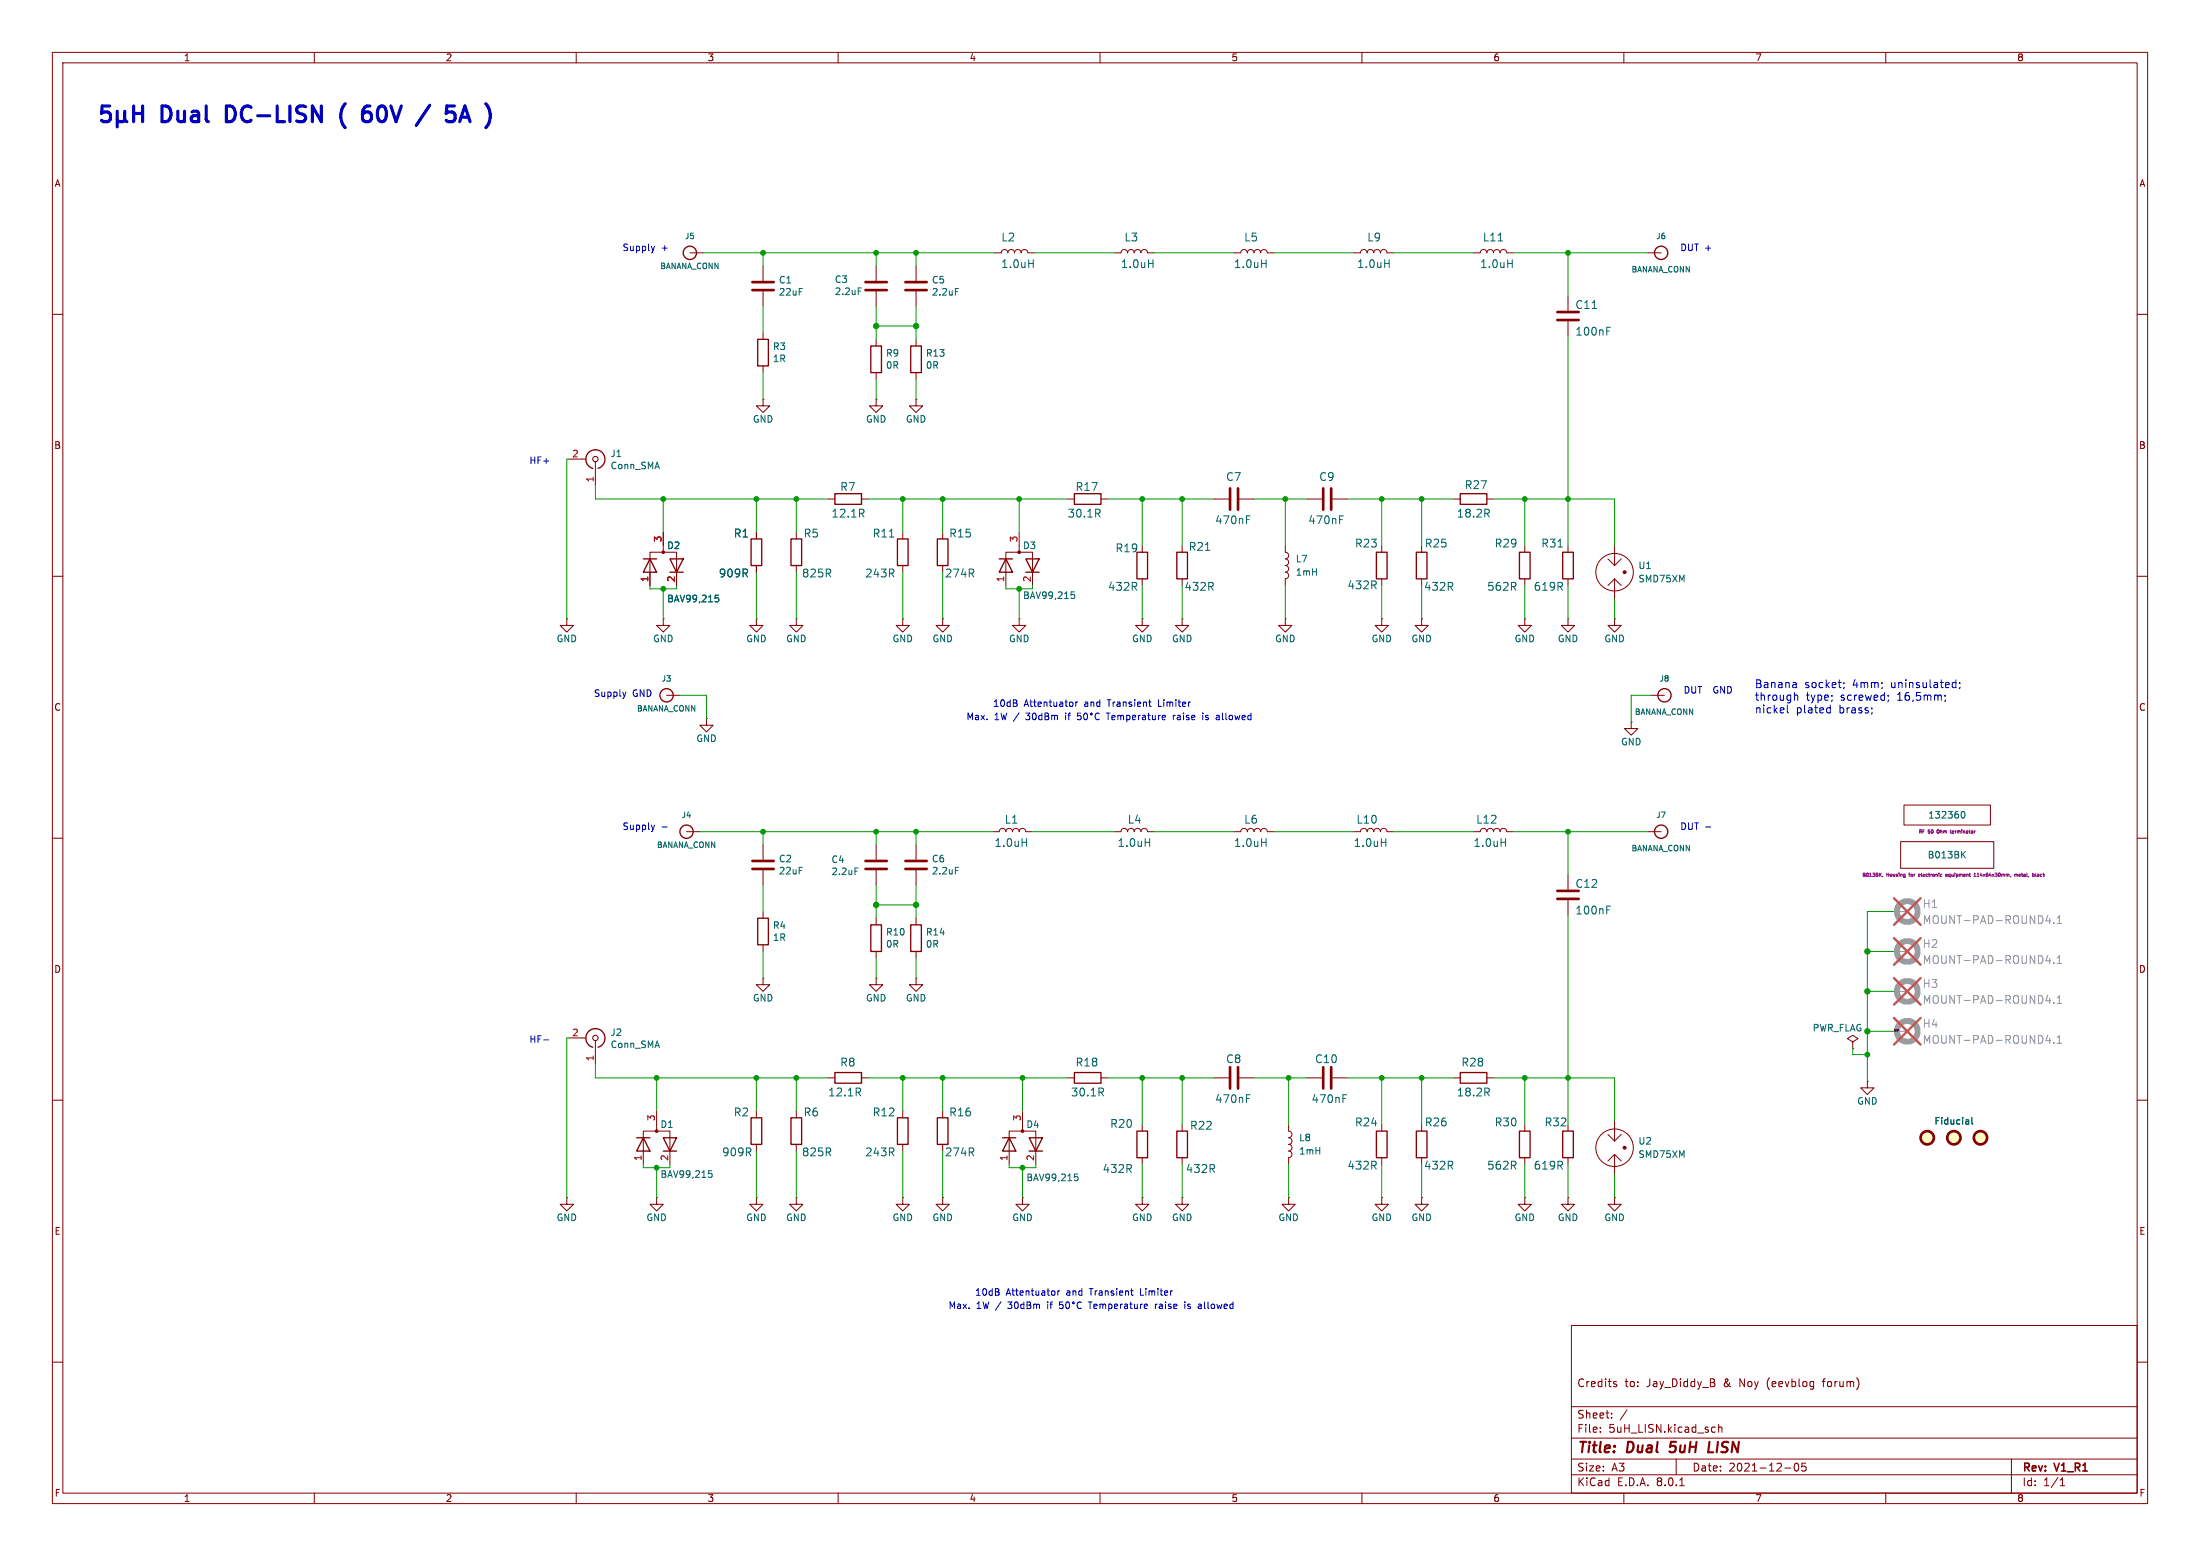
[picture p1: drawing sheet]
<svg xmlns="http://www.w3.org/2000/svg" width="420mm" height="297mm" viewBox="0 0 420 297" stroke-linecap="round" stroke-linejoin="round" font-family="sans-serif">
<g fill="none" stroke="#840000" stroke-width=".19">
<path d="M10 10h400v277h-400zM12 12h396v273h-396zM60 10v2M110 10v2M160 10v2M210 10v2M260 10v2M310 10v2M360 10v2M10 60h2M131.7 48.3h2.5M145.7 50.8v2.8"/>
<path d="M145.7 55.6v2.8M167.3 50.8v2.8M167.3 55.6v2.8M174.9 50.8v2.8M174.9 55.6v2.8M189.9 48.3h1.2a.64 .64 0 0 1 .7-.7 .64 .64 0 0 1 .6 .7 .64 .64 0 0 1 .6-.7 .64 .64 0 0 1 .7 .7 .64 .64 0 0 1 .6-.7 .64 .64 0 0 1 .6 .7 .64 .64 0 0 1 .7-.7 .64 .64 0 0 1 .6 .7h1.3M212.7 48.3h1.3a.64 .64 0 0 1 .6-.7 .64 .64 0 0 1 .7 .7 .64 .64 0 0 1 .6-.7 .64 .64 0 0 1 .6 .7 .64 .64 0 0 1 .7-.7 .64 .64 0 0 1 .6 .7 .64 .64 0 0 1 .6-.7 .64 .64 0 0 1 .7 .7h1.2M235.6 48.3h1.3a.64 .64 0 0 1 .6-.7 .64 .64 0 0 1 .6 .7 .64 .64 0 0 1 .7-.7 .64 .64 0 0 1 .6 .7 .64 .64 0 0 1 .6-.7 .64 .64 0 0 1 .7 .7 .64 .64 0 0 1 .6-.7 .64 .64 0 0 1 .6 .7h1.3M258.4 48.3h1.3a.64 .64 0 0 1 .6-.7 .64 .64 0 0 1 .7 .7 .64 .64 0 0 1 .6-.7 .64 .64 0 0 1 .7 .7 .64 .64 0 0 1 .6-.7 .64 .64 0 0 1 .6 .7 .64 .64 0 0 1 .7-.7 .64 .64 0 0 1 .6 .7h1.3M281.3 48.3h1.3a.64 .64 0 0 1 .6-.7 .64 .64 0 0 1 .6 .7 .64 .64 0 0 1 .7-.7 .64 .64 0 0 1 .6 .7 .64 .64 0 0 1 .6-.7 .64 .64 0 0 1 .7 .7 .64 .64 0 0 1 .6-.7 .64 .64 0 0 1 .7 .7h1.2M299.3 56.5v2.8M314.6 48.3h2.5"/>
<path d="M408 60h2M145.7 76.2v1.3h1.2l-1.2 1.2-1.3-1.2h1.3M145.7 76.2h.1M145.7 63.5v1.3M145.7 69.9v1.2M167.3 76.2v1.3h1.2l-1.2 1.2-1.3-1.2h1.3M167.3 76.2h.1M167.3 64.8v1.2M167.3 71.1v1.3M174.9 76.2v1.3h1.2l-1.2 1.2-1.3-1.2h1.3M174.9 76.2h.1M174.9 64.8v1.2"/>
<path d="M174.9 71.1v1.3M299.3 61.3v2.8M108.6 87.6h3.3M113.7 88.1v4.6M158.1 95.3h1.3M164.5 95.3h1.2M203.8 95.3h1.3M210.2 95.3h1.3M231.8 95.3h2.8M236.6 95.3h2.8M249.6 95.3h2.7M254.4 95.3h2.8"/>
<path d="M277.5 95.3h1.3M283.8 95.3h1.3M10 110h2M108.2 118.1v1.3h1.3l-1.3 1.3-1.3-1.3h1.3M108.2 118.1h.1M124.1 111.8v-6.4h5.1v6.4M126.6 118.1v1.3h1.3l-1.3 1.3-1.3-1.3h1.3M126.6 118.1h.1M126.6 101.6v3.8M144.4 118.1v1.3h1.3l-1.3 1.3-1.3-1.3h1.3M144.4 118.1h.1M144.4 101.6v1.3"/>
<path d="M144.4 108v1.2M152 118.1v1.3h1.3l-1.3 1.3-1.3-1.3h1.3M152 118.1h.1M152 101.6v1.3M152 108v1.2M172.3 118.1v1.3h1.3l-1.3 1.3-1.2-1.3h1.2M172.3 118.1h.1M172.3 101.6v1.3M172.3 108v1.2M180 118.1v1.3h1.2l-1.2 1.3-1.3-1.3h1.3M180 118.1h.1M180 101.6v1.3"/>
<path d="M180 108v1.2M192 111.8v-6.4h5.1v6.4M194.6 118.1v1.3h1.2l-1.2 1.3-1.3-1.3h1.3M194.6 118.1h.1M194.6 101.6v3.8M218.1 118.1v1.3h1.2l-1.2 1.3-1.3-1.3h1.3M218.1 118.1h.1M218.1 104.1v1.3M218.1 110.5v1.3M225.7 118.1v1.3h1.2l-1.2 1.3-1.3-1.3h1.3M225.7 118.1h.1M225.7 104.1v1.3"/>
<path d="M225.7 110.5v1.3M245.4 105.4a.64 .64 0 0 1 .6 .6 .64 .64 0 0 1-.6 .7 .64 .64 0 0 1 .6 .6 .64 .64 0 0 1-.6 .6 .64 .64 0 0 1 .6 .7 .64 .64 0 0 1-.6 .6 .64 .64 0 0 1 .6 .7 .64 .64 0 0 1-.6 .6v1.3M245.4 118.1v1.3h1.2l-1.2 1.3-1.3-1.3h1.3M245.4 118.1h.1M245.4 104.1v1.3M263.8 118.1v1.3h1.2l-1.2 1.3-1.3-1.3h1.3M263.8 118.1h.1M263.8 104.1v1.3M263.8 110.5v1.3M271.4 118.1v1.3h1.3l-1.3 1.3-1.3-1.3h1.3M271.4 118.1h.1M271.4 110.5v1.3"/>
<path d="M291.1 118.1v1.3h1.3l-1.3 1.3-1.3-1.3h1.3M291.1 118.1h.1M291.1 104.1v1.3M291.1 110.5v1.3M299.3 118.1v1.3h1.3l-1.3 1.3-1.2-1.3h1.2M299.3 118.1h.1M299.3 104.1v1.3M299.3 110.5v1.3M307 106.7l1.2 1.3M308.2 118.1v1.3h1.3l-1.3 1.3-1.2-1.3h1.2M308.2 118.1h.1M308.2 104.1v3.9"/>
<path d="M308.2 110.5v3.8M308.2 110.5l-1.2 1.3M308.2 110.5l1.3 1.3M309.5 106.7l-1.3 1.3M408 110h2M127.3 132.7h2.5M134.9 137.2v1.2h1.2l-1.2 1.3-1.3-1.3h1.3M134.9 137.2h.1M311.4 137.8v1.3h1.3l-1.3 1.2-1.3-1.2h1.3M311.4 137.8h.1M315.2 132.7h2.6M10 160h2"/>
<path d="M131.1 158.8h2.5M189.5 158.8h1.3a.64 .64 0 0 1 .6-.7 .64 .64 0 0 1 .6 .7 .64 .64 0 0 1 .7-.7 .64 .64 0 0 1 .6 .7 .64 .64 0 0 1 .6-.7 .64 .64 0 0 1 .7 .7 .64 .64 0 0 1 .6-.7 .64 .64 0 0 1 .6 .7h1.3M212.7 158.8h1.3a.64 .64 0 0 1 .6-.7 .64 .64 0 0 1 .7 .7 .64 .64 0 0 1 .6-.7 .64 .64 0 0 1 .6 .7 .64 .64 0 0 1 .7-.7 .64 .64 0 0 1 .6 .7 .64 .64 0 0 1 .6-.7 .64 .64 0 0 1 .7 .7h1.2M235.6 158.8h1.3a.64 .64 0 0 1 .6-.7 .64 .64 0 0 1 .6 .7 .64 .64 0 0 1 .7-.7 .64 .64 0 0 1 .6 .7 .64 .64 0 0 1 .6-.7 .64 .64 0 0 1 .7 .7 .64 .64 0 0 1 .6-.7 .64 .64 0 0 1 .6 .7h1.3M258.4 158.8h1.3a.64 .64 0 0 1 .6-.7 .64 .64 0 0 1 .7 .7 .64 .64 0 0 1 .6-.7 .64 .64 0 0 1 .7 .7 .64 .64 0 0 1 .6-.7 .64 .64 0 0 1 .6 .7 .64 .64 0 0 1 .7-.7 .64 .64 0 0 1 .6 .7h1.3M281.3 158.8h1.3a.64 .64 0 0 1 .6-.7 .64 .64 0 0 1 .6 .7 .64 .64 0 0 1 .7-.7 .64 .64 0 0 1 .6 .7 .64 .64 0 0 1 .6-.7 .64 .64 0 0 1 .7 .7 .64 .64 0 0 1 .6-.7 .64 .64 0 0 1 .7 .7h1.2M314.6 158.8h2.5M363.5 153.7h16.5v3.8h-16.5zM408 160h2M145.7 161.3v2.8M145.7 166.1v2.8M145.7 174v1.3"/>
<path d="M167.3 161.3v2.8M167.3 166.1v2.8M167.3 175.3v1.2M174.9 161.3v2.8M174.9 166.1v2.8M174.9 175.3v1.2M299.3 167v2.8M299.3 171.8v2.8M362.8 160.7h17.8v5h-17.8zM108.6 198.1h3.3M113.7 198.6v4.6M145.7 186.7v1.3h1.2l-1.2 1.2-1.3-1.2h1.3"/>
<path d="M145.7 186.7h.1M145.7 180.3v1.3M167.3 186.7v1.3h1.2l-1.2 1.2-1.3-1.2h1.3M167.3 186.7h.1M167.3 181.6v1.3M174.9 186.7v1.3h1.2l-1.2 1.2-1.3-1.2h1.3M174.9 186.7h.1M174.9 181.6v1.3M353.7 198.9l1-.7-1-.6-1 .6 1 .7v1.3M10 210h2M125.3 212.1v3.8M144.4 212.1v1.3"/>
<path d="M144.4 218.4v1.3M152 212.1v1.3M152 218.4v1.3M158.1 205.7h1.3M164.5 205.7h1.2M172.3 212.1v1.3M172.3 218.4v1.3M180 212.1v1.3M180 218.4v1.3M195.2 212.1v3.8M203.8 205.7h1.3M210.2 205.7h1.3"/>
<path d="M218.1 214.6v1.3M225.7 214.6v1.3M231.8 205.7h2.8M236.6 205.7h2.8M246 219.7a.64 .64 0 0 1 .6 .6 .64 .64 0 0 1-.6 .7v1.2M246 214.6v1.3a.64 .64 0 0 1 .6 .6 .64 .64 0 0 1-.6 .7 .64 .64 0 0 1 .6 .6 .64 .64 0 0 1-.6 .6 .64 .64 0 0 1 .6 .7 .64 .64 0 0 1-.6 .6M249.6 205.7h2.7M254.4 205.7h2.8M263.8 214.6v1.3M277.5 205.7h1.3M283.8 205.7h1.3M291.1 214.6v1.3"/>
<path d="M299.3 214.6v1.3M307 216.5l1.2 1.3M308.2 214v3.8M309.5 216.5l-1.3 1.3M353.7 200.2h.1M356.5 206.4v1.2h1.3l-1.3 1.3-1.3-1.3h1.3M356.5 206.4h.1M408 210h2M108.2 228.6v1.3h1.3l-1.3 1.2-1.3-1.2h1.3M108.2 228.6h.1M122.8 222.2v-6.3h5.1v6.3M125.3 228.6v1.3h1.3l-1.3 1.2-1.2-1.2h1.2"/>
<path d="M125.3 228.6h.1M144.4 228.6v1.3h1.3l-1.3 1.2-1.3-1.2h1.3M144.4 228.6h.1M152 228.6v1.3h1.3l-1.3 1.2-1.3-1.2h1.3M152 228.6h.1M172.3 228.6v1.3h1.3l-1.3 1.2-1.2-1.2h1.2M172.3 228.6h.1M180 228.6v1.3h1.2l-1.2 1.2-1.3-1.2h1.3M180 228.6h.1M192.7 222.2v-6.3h5v6.3M195.2 228.6v1.3h1.3l-1.3 1.2-1.3-1.2h1.3M195.2 228.6h.1"/>
<path d="M218.1 228.6v1.3h1.2l-1.2 1.2-1.3-1.2h1.3M218.1 228.6h.1M218.1 221v1.2M225.7 228.6v1.3h1.2l-1.2 1.2-1.3-1.2h1.3M225.7 228.6h.1M225.7 221v1.2M246 228.6v1.3h1.3l-1.3 1.2-1.3-1.2h1.3M246 228.6h.1M263.8 228.6v1.3h1.2l-1.2 1.2-1.3-1.2h1.3M263.8 228.6h.1M263.8 221v1.2M271.4 228.6v1.3h1.3l-1.3 1.2-1.3-1.2h1.3"/>
<path d="M271.4 228.6h.1M271.4 221v1.2M291.1 228.6v1.3h1.3l-1.3 1.2-1.3-1.2h1.3M291.1 228.6h.1M291.1 221v1.2M299.3 228.6v1.3h1.3l-1.3 1.2-1.2-1.2h1.2M299.3 228.6h.1M299.3 221v1.2M308.2 228.6v1.3h1.3l-1.3 1.2-1.2-1.2h1.2M308.2 228.6h.1M308.2 220.3v3.9M308.2 220.3l-1.2 1.3"/>
<path d="M308.2 220.3l1.3 1.3M10 260h2M300 253h108v32h-108zM408 260h2M300 278.5h108M300 274.5h108M300 268.5h108M305.5 273.2v.2M305.5 272.5v.1M307.7 270.5v.2M307.7 269.8v.1M308.2 264.2l.4 .1 .1 .2-.3 .2h-.2"/>
<path d="M308.2 263.7l.4 .1M310.6 269.1l-1.3 1.9M320 278.5v3M327 272.4l.4 .1M327.3 264v.5M327.4 273.3l-.4 .1M328.1 272.5l.2-.1 .4 .1v.9M328.1 271.9v1.5M342.7 279.4l.2-.1a.8 .8 0 0 1 .5 .7 .8 .8 0 0 1-.5 .8 1 1 0 0 1-.2-1.4zM344.7 279.3h-.7l-.1 .7 .3-.1h.5l.1 .2-.1 .5-.2 .2-.6-.2M384 278.5v6.5M60 285v2"/>
<path d="M110 285v2M160 285v2M210 285v2M260 285v2M300 281.5h108M310 285v2M320.7 283.6h.8M340.7 280.2h1.2M360 285v2M393.3 283.6h.9M393.3 282.5l.4-.4v1.5"/>
<circle cx="308.2" cy="109.2" r="3.6"/>
<circle cx="310.1" cy="109.2" r=".13"/>
<circle cx="310.1" cy="109.2" r=".28"/>
<circle cx="310.3" cy="109.2" r=".13"/>
<circle cx="308.2" cy="219.1" r="3.6"/>
<circle cx="310.1" cy="219.1" r=".13"/>
<circle cx="310.1" cy="219.1" r=".28"/>
<circle cx="310.3" cy="219.1" r=".13"/>
</g>
<path d="M318.7 277l.3 .2M319 275.2l-.2 1 .1-.1M326.3 275.2l-.2 2h1" fill="none" stroke="#840000" stroke-width=".4"/>
<g fill="none" stroke="#840000" stroke-width=".25">
<path d="M144.7 64.8h2v5.1h-2zM166.2 66h2.1v5.1h-2.1zM173.9 66h2v5.1h-2zM114.2 89.4a1.81 1.81 0 0 0 .9-2.8 1.81 1.81 0 0 0-2.9 0 1.81 1.81 0 0 0 1 2.8M159.4 94.2h5.1v2.1h-5.1zM205.1 94.2h5.1v2.1h-5.1zM278.8 94.2h5v2.1h-5zM122.8 106.7h2.5M124.1 106.7l1.2 2.5h-2.5zM127.9 106.7h2.5l-1.2 2.5zM127.9 109.2h2.5M143.4 102.9h2v5.1h-2z"/>
<path d="M151 102.9h2v5.1h-2zM171.3 102.9h2.1v5.1h-2.1zM178.9 102.9h2.1v5.1h-2.1zM190.8 106.7h2.5M192 106.7l1.3 2.5h-2.5zM195.8 106.7h2.6l-1.3 2.5zM195.8 109.2h2.6M217 105.4h2.1v5.1h-2.1zM224.7 105.4h2v5.1h-2zM262.8 105.4h2v5.1h-2zM270.4 105.4h2v5.1h-2zM290.1 105.4h2v5.1h-2z"/>
<path d="M298.3 105.4h2.1v5.1h-2.1zM144.7 175.3h2v5h-2zM166.2 176.5h2.1v5.1h-2.1zM173.9 176.5h2v5.1h-2zM114.2 199.9a1.81 1.81 0 0 0 .9-2.8 1.81 1.81 0 0 0-2.9 0 1.81 1.81 0 0 0 1 2.8M121.5 217.2h2.6M122.8 217.2l1.3 2.5h-2.6zM126.6 217.2h2.6l-1.3 2.5zM126.6 219.7h2.6M143.4 213.4h2v5h-2zM151 213.4h2v5h-2zM159.4 204.7h5.1v2.1h-5.1z"/>
<path d="M171.3 213.4h2.1v5h-2.1zM178.9 213.4h2.1v5h-2.1zM191.4 217.2h2.5M192.7 217.2l1.2 2.5h-2.5zM196.5 217.2h2.5l-1.3 2.5zM196.5 219.7h2.5M205.1 204.7h5.1v2.1h-5.1zM217 215.9h2.1v5.1h-2.1zM224.7 215.9h2v5.1h-2zM262.8 215.9h2v5.1h-2zM270.4 215.9h2v5.1h-2zM278.8 204.7h5v2.1h-5z"/>
<path d="M290.1 215.9h2v5.1h-2zM298.3 215.9h2.1v5.1h-2.1z"/>
<circle cx="131.7" cy="48.3" r="1.27"/>
<circle cx="317.1" cy="48.3" r="1.27"/>
<circle cx="127.3" cy="132.7" r="1.27"/>
<circle cx="317.8" cy="132.7" r="1.27"/>
<circle cx="131.1" cy="158.7" r="1.27"/>
<circle cx="317.1" cy="158.7" r="1.27"/>
</g>
<g fill="#ffffc2" stroke="#ffffc2" stroke-width=".19">
<circle cx="378.1" cy="217.2" r="1.27"/>
<circle cx="367.9" cy="217.2" r="1.27"/>
<circle cx="373" cy="217.2" r="1.27"/>
</g>
<g fill="none" stroke="#840000" stroke-width=".51">
<path d="M143.6 55.4h4.1M143.6 53.8h4.1M165.2 55.4h4.1M165.2 53.8h4.1M172.8 55.4h4.1M172.8 53.8h4.1M297.3 59.6h4.1M297.3 61.1h4.1M234.8 93.2v4.1M236.3 93.2v4.1M252.6 93.2v4.1M254.1 93.2v4.1"/>
<path d="M143.6 165.9h4.1M143.6 164.3h4.1M165.2 165.9h4.1M165.2 164.3h4.1M172.8 165.9h4.1M172.8 164.3h4.1M297.3 171.6h4.1M297.3 170.1h4.1M234.8 203.7v4.1M236.3 203.7v4.1M252.6 203.7v4.1M254.1 203.7v4.1"/>
<circle cx="367.9" cy="217.2" r="1.27"/>
<circle cx="373" cy="217.2" r="1.27"/>
<circle cx="378.1" cy="217.2" r="1.27"/>
</g>
<g fill="none" stroke="#006464" stroke-width=".19">
<path d="M163.8 55h.6M182.4 55.1h.6M196.4 50.3h.9M197.3 49.6v1.5M219.3 50.3h.8M220.1 49.6v1.5M240.8 50.3h.9M241.7 49.6v1.5M264.3 50.3h.9M265.2 49.6v1.5M286 46h.9M287.8 50.3h.9"/>
<path d="M288.7 49.6v1.5M306.7 62.5h.7M164.4 98l.5 .7M164.9 97.3v.5M209.5 98l.5 .7M210 97.3v.5M238 98.5h.7M255.7 98.5h.7M283.8 98l.5 .7M284.2 97.3v.5M136.6 113.6h.6M136.7 114.1h.3l.2 .2-.1 .5-.4 .1"/>
<path d="M204.5 113h.6M204.6 113.5h.3l.3 .2-.2 .5h-.4M374.4 155.1l.3-.2a.68 .68 0 0 1 .4 .6 .68 .68 0 0 1-.4 .7l-.3-.3M163.2 165.7h.6M182.4 165.6h.6M195.1 160.8h.9M196 160.1v1.5M218.6 160.8h.9M219.5 160.1v1.5M240.8 160.8h.9M241.7 160.1v1.5M263.7 160.8h.9"/>
<path d="M264.6 160.1v1.5M286.6 160.8h.8M287.4 160.1v1.5M306.7 173h.7M374.7 163l.5 .8M375.2 162.5l-.7 .7M163.8 208.5l.5 .7M164.2 207.8v.5M210.2 208.5l.5 .7M210.6 207.8v.5M238 209h.7M256.4 209h.7"/>
<path d="M283.8 208.5l.5 .7M284.2 207.8v.5M375.8 213.8v.8M375.8 214.5l-.1 .1M375.8 214l-.1 .1M376.4 213.3v1.1l.2 .2M135.3 223.5h.6M135.4 223.9h.3l.3 .3-.2 .5h-.4M205.1 224.1h.6M205.3 224.6h.3l.2 .2-.1 .5-.4 .1"/>
</g>
<g fill="#840000" stroke="#840000" stroke-width=".19">
<circle cx="195.2" cy="215.9" r=".25"/>
<circle cx="125.3" cy="215.9" r=".25"/>
<circle cx="194.6" cy="105.4" r=".25"/>
<circle cx="126.6" cy="105.4" r=".25"/>
</g>
<g fill="none" stroke="#840000" stroke-width=".2">
<circle cx="113.7" cy="87.6" r=".51"/>
<circle cx="113.7" cy="198.1" r=".51"/>
</g>
<g fill="none" stroke="#840084" stroke-width=".19">
<path d="M369.9 158.4l-.1 .2 .1 .4M372.3 158.6h.2M372.4 158.4v.5l.1 .1M372.8 158.6v.4M373 158.8h-.3M358.9 166.9l.3 .4M359.2 166.7l-.4 .3M359.5 167.3h.1M359.5 167.3l-.1 .1M364.4 166.9h.2M364.6 166.7l-.1 .6M366.3 167.1l.3-.1-.1-.1-.2 .1v.3h.2"/>
<path d="M371.5 167.1l.3-.1-.1-.1-.2 .1v.3h.2M372.2 166.9l-.2 .1v.2l.2 .1M376.8 167.3h.4M376.9 166.8l.1-.1v.6M377.4 167.3h.4M377.4 166.8l.2-.1v.6M384.6 166.9l.3 .1M384.6 166.9v.4M384.9 167l.2-.1 .1 .4M384.9 167v.3M385.4 167.1l.3-.1v-.1l-.3 .1 .1 .3h.2M385.9 166.9h.3"/>
<path d="M386 166.7v.6M389 166.9l.2 .1v.3h-.2v-.2l.2-.1M389.8 166.9l-.3 .1 .1 .3h.2"/>
</g>
<g fill="none" stroke="#9c9b98" stroke-width="1">
<path d="M362.1 174.2a2.05 2.05 0 0 0 1.8 1.8M363.9 179.6a2.05 2.05 0 0 0-1.8 1.8M363.9 172a2.05 2.05 0 0 0-1.8 1.7M364.4 179.6a2.04 2.04 0 0 1 1.7 1.8M364.4 172a2.04 2.04 0 0 1 1.7 1.7M366.1 174.2a2.05 2.05 0 0 1-1.7 1.8M362.1 197.1a2.05 2.05 0 0 0 1.8 1.8M362.1 181.9a2.05 2.05 0 0 0 1.8 1.7M362.1 189.5a2.05 2.05 0 0 0 1.8 1.8M363.9 194.8a2.05 2.05 0 0 0-1.8 1.8M363.9 187.2a2.05 2.05 0 0 0-1.8 1.8M364.4 194.8a2.04 2.04 0 0 1 1.7 1.8"/>
<path d="M364.4 187.2a2.04 2.04 0 0 1 1.7 1.8M366.1 197.1a2.05 2.05 0 0 1-1.7 1.8M366.1 181.9a2.05 2.05 0 0 1-1.7 1.7M366.1 189.5a2.05 2.05 0 0 1-1.7 1.8"/>
</g>
<g fill="none" stroke="#9c9b98" stroke-width=".19">
<path d="M361.6 174h2.5M361.6 196.9h2.5M361.6 181.6h2.5M361.6 189.2h2.5"/>
<circle cx="364.1" cy="174" r="1.52"/>
<circle cx="364.1" cy="189.2" r="1.52"/>
<circle cx="364.1" cy="196.8" r="1.52"/>
<circle cx="364.1" cy="181.6" r="1.52"/>
</g>
<g fill="none" stroke="#939391" stroke-width=".19">
<path d="M390.6 175.8h.9M391.3 175.3v1M392.1 176.1v.2M392.7 175.2l.5-.4v1.5M392.7 176.3h.9M390.6 198.6h.9M390.6 183.4h.9M390.6 191h.9M391.3 182.9v1M391.3 190.5v1M391.3 198.1v1M392.1 199v.1"/>
<path d="M392.1 183.8v.1M392.1 191.4v.1M392.7 199.1h.9M392.7 182.8l.5-.4v1.5M392.7 190.5l.5-.5v1.5M392.7 198.1l.5-.5v1.5M392.7 183.9h.9M392.7 191.5h.9"/>
</g>
<path d="M361.6 179.1l5 5.1M361.6 171.5l5 5M366.6 179.1l-5 5.1M366.6 171.5l-5 5M361.6 194.3l5 5.1M361.6 186.7l5 5.1M366.6 194.3l-5 5.1M366.6 186.7l-5 5.1" fill="none" stroke="#e65255" stroke-width=".46"/>
<g fill="none" stroke="#0000c2" stroke-width=".19">
<path d="M125 47l-.3 .8M119.5 132.1l-.3 .8M194.1 134.3v.4M204.7 134.1l.1 .1-.1 .6M205.4 134v.8M205.7 134l-.3 .2M206.3 136.1h-.6v.6l.2-.1 .4 .1 .1 .1-.1 .5-.1 .1-.5-.1M207.1 136.2l.1-.1a.68 .68 0 0 1 .4 .6 .68 .68 0 0 1-.4 .7 .84 .84 0 0 1-.1-1.2zM209.8 136.2a.6 .6 0 0 0-.8 .5 .6 .6 0 0 0 .6 .7l.2-.1M211.2 136.1h.7M211.5 136.1v1.3M219.3 134h.5"/>
<path d="M219.6 134.8h.2M224 136.5v.9M224.4 136.5l-.4 .3M229.6 136.1v.1M229.6 136.5v.9M230.2 137.3l.3 .1M230.3 136.5l-.1 .2 .1 .3M232.6 136.5l.2 .2v.7M232.8 137.3l-.2 .1M232.8 136.8l-.2 .1M341.2 134.6v1.3l.2 .2M342.6 132.8l.2-.1h.3l.1 1"/>
<path d="M342.7 130.3l.2 .2v.8M342.9 131.2l-.5 .1M342.9 130.6l-.5 .1M349 135.1l.4 .1M349.4 134.6v1.5M349.4 136l-.4 .1M352 130.3v.2M352.1 131.2l-.2 .3M357.3 135.2v.1M357.4 136l-.1 .2M360.5 132.7v.2M360.5 133.6l-.1 .3"/>
<path d="M371.3 132.7v.2M371.4 133.6l-.1 .3M372.8 131.2h.6M372.8 130.3h.6M373.4 129.8v1.5M374.1 130.3v.2M374.2 131.2l-.2 .3M125 157.5l-.3 .8M126.4 157.9h1M325.6 157.9h1M103.8 198.5h1M190.7 246.7v.4"/>
<path d="M201.3 246.5l.1 .1-.1 .6M201.9 246.4v.8M202.3 246.4l-.4 .2M202.9 248.5h-.6l-.1 .6 .2-.1 .4 .1 .2 .1-.1 .5-.2 .1-.5-.1M203.6 248.6l.2-.1a.68 .68 0 0 1 .4 .6 .68 .68 0 0 1-.4 .7 .84 .84 0 0 1-.2-1.2zM206.4 248.6a.6 .6 0 0 0-.8 .5 .6 .6 0 0 0 .6 .7l.2-.1M207.7 248.5h.8M208.1 248.5v1.3M215.8 246.4h.5M216.2 247.2h.1M220.6 248.9v.9M220.9 248.9l-.3 .3"/>
<path d="M226.2 248.5v.1M226.2 248.9v.9M226.7 249.7l.4 .1M226.9 248.9l-.2 .2 .2 .3M229.2 248.9l.1 .2v.7M229.3 249.7l-.1 .1M229.3 249.2l-.1 .1"/>
<circle cx="208.3" cy="136.3" r=".18"/>
<circle cx="204.9" cy="248.7" r=".18"/>
</g>
<g fill="none" stroke="#0000c2" stroke-width=".6">
<path d="M65.9 19.8a3.4 3.4 0 0 0 0 4.6M21 20.2h-1.5l-.1 1.5 .4-.3h.7l.3 .1 .3 .4v.8l-.1 .2-.5 .3h-.7l-.4-.3M22.4 22.8l.1 .3 .3 .1h.6l.3-.1 .1-.3M22.4 21.2v3M23.8 22.8l.1 .3 .3 .1M23.8 21.2v1.6M25.5 20.2v3M25.5 21.7h1.7M27.2 20.2v3M43.9 20.2h-.7v3h.7M69.8 21.4h.5l.5 .3 .1 .2v.8l-.1 .2-.5 .3h-.5M70 20.2h.6"/>
<path d="M82 20.1l-2.5 3.8M87.7 23.2l1-3 1 3M88 22.4h1.5"/>
</g>
<g fill="none" stroke="#009600" stroke-width=".19">
<path d="M134.2 48.3h55.7M145.7 48.3v2.5M145.7 58.4v5.1M167.3 48.3v2.5M167.3 58.4v6.4M174.9 48.3v2.5M174.9 58.4v6.4M197.5 48.3h15.2M220.3 48.3h15.3M243.2 48.3h15.2M266.1 48.3h15.2M288.9 48.3h25.7"/>
<path d="M299.3 48.3v8.2M145.7 71.1v5.1M167.3 72.4v3.8M167.3 62.2h7.6M174.9 72.4v3.8M299.3 64.1v40M108.6 87.6h-.4v30.5M113.7 92.7v2.6h44.4M126.6 95.3v6.3M144.4 95.3v6.3M152 95.3v6.3M165.7 95.3h38.1"/>
<path d="M172.3 95.3v6.3M180 95.3v6.3M194.6 95.3v6.3M211.5 95.3h20.3M218.1 95.3v8.8M225.7 95.3v8.8M239.4 95.3h10.2M245.4 95.3v8.8M257.2 95.3h20.3M263.8 95.3v8.8M271.4 95.3v8.8M285.1 95.3h23.1v8.8"/>
<path d="M291.1 95.3v8.8M124.1 111.8v.6h5.1v-.6M126.6 112.4v5.7M144.4 109.2v8.9M152 109.2v8.9M172.3 109.2v8.9M180 109.2v8.9M192 111.8v.6h5.1v-.6M194.6 112.4v5.7M218.1 111.8v6.3M225.7 111.8v6.3M245.4 111.8v6.3"/>
<path d="M263.8 111.8v6.3M271.4 111.8v6.3M291.1 111.8v6.3M299.3 111.8v6.3M308.2 114.3v3.8M129.8 132.7h5.1v4.5M315.2 132.7h-3.8v5.1M133.6 158.8h55.9M145.7 158.8v2.5M167.3 158.8v2.5M174.9 158.8v2.5M197.1 158.8h15.6"/>
<path d="M220.3 158.8h15.3M243.2 158.8h15.2M266.1 158.8h15.2M288.9 158.8h25.7M299.3 158.8v8.2M145.7 168.9v5.1M167.3 168.9v6.4M167.3 172.7h7.6M174.9 168.9v6.4M299.3 174.6v40M361.6 174h-5.1v32.4M108.6 198.1h-.4v30.5"/>
<path d="M145.7 181.6v5.1M167.3 182.9v3.8M174.9 182.9v3.8M356.5 196.9h5.1M356.5 189.2h5.1M356.5 181.6h5.1M113.7 203.2v2.5h44.4M125.3 205.7v6.4M144.4 205.7v6.4M144.4 219.7v8.9M152 205.7v6.4M152 219.7v8.9"/>
<path d="M165.7 205.7h38.1M172.3 205.7v6.4M172.3 219.7v8.9M180 205.7v6.4M180 219.7v8.9M195.2 205.7v6.4M211.5 205.7h20.3M218.1 205.7v8.9M225.7 205.7v8.9M239.4 205.7h10.2M246 205.7v8.9M257.2 205.7h20.3"/>
<path d="M263.8 205.7v8.9M271.4 205.7v8.9M285.1 205.7h23.1v8.3M291.1 205.7v8.9M353.7 200.2v1.1h2.8M122.8 222.2v.7h5.1v-.7M125.3 222.9v5.7M192.7 222.2v.7h5v-.7M195.2 222.9v5.7M218.1 222.2v6.4M225.7 222.2v6.4M246 222.2v6.4"/>
<path d="M263.8 222.2v6.4M271.4 222.2v6.4M291.1 222.2v6.4M299.3 222.2v6.4M308.2 224.2v4.4"/>
</g>
<g fill="#009600" stroke="#009600" stroke-width=".19">
<circle cx="218.1" cy="95.3" r=".46"/>
<circle cx="194.6" cy="95.3" r=".46"/>
<circle cx="225.7" cy="95.3" r=".46"/>
<circle cx="245.4" cy="95.3" r=".46"/>
<circle cx="263.8" cy="95.3" r=".46"/>
<circle cx="167.3" cy="172.7" r=".51"/>
<circle cx="174.9" cy="158.8" r=".46"/>
<circle cx="195.2" cy="205.7" r=".46"/>
<circle cx="174.9" cy="172.7" r=".51"/>
<circle cx="299.3" cy="158.8" r=".46"/>
<circle cx="271.4" cy="205.7" r=".46"/>
<circle cx="263.8" cy="205.7" r=".46"/>
<circle cx="291.1" cy="95.3" r=".46"/>
<circle cx="299.3" cy="95.3" r=".46"/>
<circle cx="271.4" cy="95.3" r=".46"/>
<circle cx="299.3" cy="48.3" r=".46"/>
<circle cx="218.1" cy="205.7" r=".46"/>
<circle cx="225.7" cy="205.7" r=".46"/>
<circle cx="195.2" cy="222.9" r=".46"/>
<circle cx="246" cy="205.7" r=".46"/>
<circle cx="291.1" cy="205.7" r=".46"/>
<circle cx="299.3" cy="205.7" r=".46"/>
<circle cx="356.5" cy="196.9" r=".51"/>
<circle cx="356.5" cy="189.2" r=".51"/>
<circle cx="356.5" cy="181.6" r=".51"/>
<circle cx="356.5" cy="201.3" r=".46"/>
<circle cx="144.4" cy="205.7" r=".46"/>
<circle cx="152" cy="205.7" r=".46"/>
<circle cx="172.3" cy="205.7" r=".46"/>
<circle cx="180" cy="205.7" r=".46"/>
<circle cx="125.3" cy="222.9" r=".46"/>
<circle cx="125.3" cy="205.7" r=".46"/>
<circle cx="167.3" cy="48.3" r=".46"/>
<circle cx="145.7" cy="48.3" r=".46"/>
<circle cx="167.3" cy="62.2" r=".51"/>
<circle cx="174.9" cy="62.2" r=".51"/>
<circle cx="174.9" cy="48.3" r=".46"/>
<circle cx="145.7" cy="158.8" r=".46"/>
<circle cx="167.3" cy="158.8" r=".46"/>
<circle cx="180" cy="95.3" r=".46"/>
<circle cx="194.6" cy="112.4" r=".46"/>
<circle cx="152" cy="95.3" r=".46"/>
<circle cx="172.3" cy="95.3" r=".46"/>
<circle cx="144.4" cy="95.3" r=".46"/>
<circle cx="126.6" cy="112.4" r=".46"/>
<circle cx="126.6" cy="95.3" r=".46"/>
</g>
<g font-size="4.2" fill="#0000c2">
<text x="31" y="23.6">Dual</text>
<text x="44.5" y="23.6">DC-LISN</text>
<text x="67.5" y="23.6">(</text>
<text x="73" y="23.6">60V</text>
<text x="84.8" y="23.6">/</text>
<text x="91.4" y="23.6">5A</text>
</g>
<g font-size="2.8" fill="#840000">
<text x="301" y="277.9">Title:</text>
<text x="310.6" y="277.9">Dual</text>
<text x="319.6" y="277.9">5uH</text>
<text x="327.8" y="277.9">LISN</text>
</g>
<g font-size="2.1" fill="#006464">
<text x="191.1" y="46.3">L2</text>
<text x="214.6" y="46.3">L3</text>
<text x="237.4" y="46.3">L5</text>
<text x="260.9" y="46.3">L9</text>
<text x="283" y="46.3">L11</text>
<text x="191" y="51.4">1.0uH</text>
<text x="213.9" y="51.4">1.0uH</text>
<text x="235.5" y="51.4">1.0uH</text>
<text x="259" y="51.4">1.0uH</text>
<text x="282.5" y="51.4">1.0uH</text>
<text x="300.7" y="59.2">C11</text>
<text x="300.7" y="64.3">100nF</text>
<text x="160.3" y="93.9">R7</text>
<text x="205.2" y="93.9">R17</text>
<text x="234" y="92">C7</text>
<text x="251.8" y="92">C9</text>
<text x="279.5" y="93.6">R27</text>
<text x="158.7" y="99">12.1R</text>
<text x="203.7" y="99">30.1R</text>
<text x="231.9" y="100.3">470nF</text>
<text x="249.7" y="100.3">470nF</text>
<text x="278" y="99">18.2R</text>
<text x="140" y="102.8">R1</text>
<text x="153.3" y="102.8">R5</text>
<text x="166.5" y="102.8">R11</text>
<text x="181.1" y="102.8">R15</text>
<text x="212.9" y="105.6">R19</text>
<text x="226.8" y="105.3">R21</text>
<text x="258.6" y="104.7">R23</text>
<text x="271.9" y="104.7">R25</text>
<text x="285.3" y="104.7">R29</text>
<text x="294.1" y="104.7">R31</text>
<text x="137.1" y="110.4">909R</text>
<text x="153" y="110.4">825R</text>
<text x="165.1" y="110.4">243R</text>
<text x="180.3" y="110.4">274R</text>
<text x="211.4" y="113">432R</text>
<text x="226" y="113">432R</text>
<text x="257.2" y="112.7">432R</text>
<text x="271.8" y="113">432R</text>
<text x="283.8" y="113">562R</text>
<text x="292.7" y="113">619R</text>
<text x="189.8" y="161.9">1.0uH</text>
<text x="191.7" y="157.4">L1</text>
<text x="213.3" y="161.9">1.0uH</text>
<text x="215.2" y="157.4">L4</text>
<text x="235.5" y="161.9">1.0uH</text>
<text x="237.4" y="157.4">L6</text>
<text x="258.3" y="161.9">1.0uH</text>
<text x="258.9" y="157.4">L10</text>
<text x="281.2" y="161.9">1.0uH</text>
<text x="281.7" y="157.4">L12</text>
<text x="300.7" y="169.7">C12</text>
<text x="300.7" y="174.7">100nF</text>
<text x="160.3" y="203.8">R8</text>
<text x="205.2" y="203.8">R18</text>
<text x="234" y="203.1">C8</text>
<text x="251" y="203.1">C10</text>
<text x="278.9" y="203.8">R28</text>
<text x="158" y="209.5">12.1R</text>
<text x="204.4" y="209.5">30.1R</text>
<text x="278" y="209.5">18.2R</text>
<text x="140" y="213.3">R2</text>
<text x="153.3" y="213.3">R6</text>
<text x="166.5" y="213.3">R12</text>
<text x="181.1" y="213.3">R16</text>
<text x="211.8" y="215.5">R20</text>
<text x="227.1" y="215.8">R22</text>
<text x="231.9" y="210.7">470nF</text>
<text x="250.3" y="210.7">470nF</text>
<text x="258.6" y="215.2">R24</text>
<text x="271.9" y="215.2">R26</text>
<text x="285.3" y="215.2">R30</text>
<text x="294.8" y="215.2">R32</text>
<text x="137.8" y="220.9">909R</text>
<text x="153" y="220.9">825R</text>
<text x="165.1" y="220.9">243R</text>
<text x="180.3" y="220.9">274R</text>
<text x="210.4" y="224.1">432R</text>
<text x="226.3" y="224.1">432R</text>
<text x="257.2" y="223.4">432R</text>
<text x="271.8" y="223.4">432R</text>
<text x="283.8" y="223.4">562R</text>
<text x="292.7" y="223.4">619R</text>
</g>
<g font-size="2.1" fill="#0000c2">
<text x="334.9" y="131.4">Banana</text>
<text x="344.5" y="131.4">socket;</text>
<text x="353.7" y="131.4">4mm;</text>
<text x="361.1" y="131.4">uninsulated;</text>
<text x="334.9" y="133.9">through</text>
<text x="334.9" y="136.3">nickel</text>
<text x="342.8" y="136.3">plated</text>
<text x="344.8" y="133.9">type;</text>
<text x="351.1" y="136.3">brass;</text>
<text x="351.4" y="133.9">screwed;</text>
<text x="362.3" y="133.9">16,5mm;</text>
</g>
<g font-size="2.1" fill="#939391">
<text x="367" y="173.5">H1</text>
<text x="367" y="176.6">MOUNT-PAD-ROUND4.1</text>
<text x="367" y="181.1">H2</text>
<text x="367" y="184.2">MOUNT-PAD-ROUND4.1</text>
<text x="367" y="188.8">H3</text>
<text x="367" y="191.8">MOUNT-PAD-ROUND4.1</text>
<text x="367" y="196.4">H4</text>
<text x="367" y="199.4">MOUNT-PAD-ROUND4.1</text>
</g>
<g font-size="2.1" fill="#840000">
<text x="301" y="265">Credits</text>
<text x="310.1" y="265">to:</text>
<text x="314.4" y="265">Jay_Diddy_B</text>
<text x="329.2" y="265">&amp;</text>
<text x="332.3" y="265">Noy</text>
<text x="337.7" y="265">(eevblog</text>
<text x="348.6" y="265">forum)</text>
<text x="301" y="273.7">File:</text>
<text x="301" y="271">Sheet:</text>
<text x="307.1" y="273.7">5uH_LISN.kicad_sch</text>
<text x="301" y="281.1">Size:</text>
<text x="307.6" y="281.1">A3</text>
<text x="323" y="281.1">Date:</text>
<text x="330" y="281.1">2021-12-05</text>
<text x="386" y="281.3">Rev:</text>
<text x="392.4" y="281.3">V1_R1</text>
<text x="301" y="283.9">KiCad</text>
<text x="308.7" y="283.9">E.D.A.</text>
<text x="316.3" y="283.9">8.0.1</text>
<text x="386" y="283.9">Id:</text>
<text x="390.1" y="283.9">1/1</text>
</g>
<g font-size="1.8" fill="#840000">
<text x="35" y="11.9">1</text>
<text x="85" y="11.9">2</text>
<text x="135" y="11.9">3</text>
<text x="185" y="11.9">4</text>
<text x="235" y="11.9">5</text>
<text x="285" y="11.9">6</text>
<text x="335" y="11.9">7</text>
<text x="385" y="11.9">8</text>
<text x="10.3" y="35.9">A</text>
<text x="408.3" y="35.9">A</text>
<text x="10.3" y="85.9">B</text>
<text x="408.2" y="85.9">B</text>
<text x="10.3" y="135.9">C</text>
<text x="408.2" y="135.9">C</text>
<text x="10.3" y="185.9">D</text>
<text x="408.2" y="185.9">D</text>
<text x="10.3" y="235.9">E</text>
<text x="408.3" y="235.9">E</text>
<text x="10.3" y="285.9">F</text>
<text x="35" y="286.9">1</text>
<text x="85" y="286.9">2</text>
<text x="135" y="286.9">3</text>
<text x="185" y="286.9">4</text>
<text x="235" y="286.9">5</text>
<text x="285" y="286.9">6</text>
<text x="335" y="286.9">7</text>
<text x="385" y="286.9">8</text>
<text x="408.3" y="285.9">F</text>
</g>
<g font-size="1.8" fill="#0000c2">
<text x="118.7" y="48">Supply</text>
<text x="126.2" y="48">+</text>
<text x="320.7" y="48">DUT +</text>
<text x="101" y="88.7">HF+</text>
<text x="113.3" y="133.1">Supply</text>
<text x="120.7" y="133.1">GND</text>
<text x="184.4" y="137.5">Max.</text>
<text x="189.5" y="135">10dB</text>
<text x="189.8" y="137.5">1W /</text>
<text x="195.5" y="135">Attentuator</text>
<text x="196.1" y="137.5">30dBm</text>
<text x="203.8" y="137.5">if</text>
<text x="207.1" y="135">and</text>
<text x="211.7" y="135">Transient</text>
<text x="212.2" y="137.5">Temperature</text>
<text x="221.6" y="135">Limiter</text>
<text x="225" y="137.5">raise</text>
<text x="230.8" y="137.5">is</text>
<text x="233.6" y="137.5">allowed</text>
<text x="321.3" y="132.5">DUT</text>
<text x="327.2" y="132.5">GND</text>
<text x="118.7" y="158.5">Supply</text>
<text x="320.7" y="158.5">DUT -</text>
<text x="101" y="199.1">HF-</text>
<text x="181" y="249.9">Max.</text>
<text x="186.1" y="247.4">10dB</text>
<text x="186.4" y="249.9">1W /</text>
<text x="192.1" y="247.4">Attentuator</text>
<text x="192.7" y="249.9">30dBm</text>
<text x="200.4" y="249.9">if</text>
<text x="203.7" y="247.4">and</text>
<text x="208.3" y="247.4">Transient</text>
<text x="208.7" y="249.9">Temperature</text>
<text x="218.1" y="247.4">Limiter</text>
<text x="221.6" y="249.9">raise</text>
<text x="227.4" y="249.9">is</text>
<text x="230.2" y="249.9">allowed</text>
</g>
<g font-size="1.8" fill="#006464">
<text x="148.6" y="54.3">C1</text>
<text x="148.6" y="56.6">22uF</text>
<text x="159.3" y="54.2">C3</text>
<text x="159.3" y="56.5">2.2uF</text>
<text x="177.8" y="54.3">C5</text>
<text x="177.8" y="56.6">2.2uF</text>
<text x="147.5" y="67">R3</text>
<text x="147.5" y="69.3">1R</text>
<text x="169" y="68.3">R9</text>
<text x="169" y="70.6">0R</text>
<text x="176.7" y="70.6">0R</text>
<text x="176.7" y="68.3">R13</text>
<text x="143.6" y="80.9">GND</text>
<text x="165.2" y="80.9">GND</text>
<text x="172.8" y="80.9">GND</text>
<text x="116.5" y="87.5">J1</text>
<text x="116.5" y="89.8">Conn_SMA</text>
<text x="127.3" y="105">D2</text>
<text x="195.2" y="105">D3</text>
<text x="247.3" y="107.5">L7</text>
<text x="247.3" y="110.1">1mH</text>
<text x="312.7" y="108.8">U1</text>
<text x="312.7" y="111.4">SMD75XM</text>
<text x="127.3" y="115.2">BAV99,215</text>
<text x="195.2" y="114.5">BAV99,215</text>
<text x="106.2" y="122.8">GND</text>
<text x="124.6" y="122.8">GND</text>
<text x="142.4" y="122.8">GND</text>
<text x="150" y="122.8">GND</text>
<text x="170.3" y="122.8">GND</text>
<text x="177.9" y="122.8">GND</text>
<text x="192.5" y="122.8">GND</text>
<text x="216" y="122.8">GND</text>
<text x="223.6" y="122.8">GND</text>
<text x="243.3" y="122.8">GND</text>
<text x="261.7" y="122.8">GND</text>
<text x="269.4" y="122.8">GND</text>
<text x="289" y="122.8">GND</text>
<text x="297.3" y="122.8">GND</text>
<text x="306.2" y="122.8">GND</text>
<text x="132.8" y="141.8">GND</text>
<text x="309.4" y="142.5">GND</text>
<text x="368" y="156.4">132360</text>
<text x="148.6" y="164.8">C2</text>
<text x="148.6" y="167.1">22uF</text>
<text x="158.6" y="164.9">C4</text>
<text x="158.6" y="167.2">2.2uF</text>
<text x="177.8" y="164.8">C6</text>
<text x="177.8" y="167.1">2.2uF</text>
<text x="367.9" y="164.1">B013BK</text>
<text x="147.5" y="177.5">R4</text>
<text x="147.5" y="179.8">1R</text>
<text x="169" y="178.8">R10</text>
<text x="176.7" y="178.8">R14</text>
<text x="169" y="181.1">0R</text>
<text x="176.7" y="181.1">0R</text>
<text x="143.6" y="191.4">GND</text>
<text x="165.2" y="191.4">GND</text>
<text x="172.8" y="191.4">GND</text>
<text x="116.5" y="197.9">J2</text>
<text x="346" y="197.1">PWR_FLAG</text>
<text x="116.5" y="200.3">Conn_SMA</text>
<text x="126" y="215.5">D1</text>
<text x="195.8" y="215.5">D4</text>
<text x="354.5" y="211">GND</text>
<text x="369.2" y="214.9">Fiducial</text>
<text x="247.9" y="220.6">1mH</text>
<text x="247.9" y="218">L8</text>
<text x="312.7" y="218.7">U2</text>
<text x="312.7" y="221.2">SMD75XM</text>
<text x="126" y="225">BAV99,215</text>
<text x="195.8" y="225.7">BAV99,215</text>
<text x="106.2" y="233.3">GND</text>
<text x="123.3" y="233.3">GND</text>
<text x="142.4" y="233.3">GND</text>
<text x="150" y="233.3">GND</text>
<text x="170.3" y="233.3">GND</text>
<text x="177.9" y="233.3">GND</text>
<text x="193.2" y="233.3">GND</text>
<text x="216" y="233.3">GND</text>
<text x="223.6" y="233.3">GND</text>
<text x="244" y="233.3">GND</text>
<text x="261.7" y="233.3">GND</text>
<text x="269.4" y="233.3">GND</text>
<text x="289" y="233.3">GND</text>
<text x="297.3" y="233.3">GND</text>
<text x="306.2" y="233.3">GND</text>
</g>
<g font-size="1.8" fill="#a90000">
<text x="109.1" y="87.4">2</text>
<text x="113.4" y="92.1" transform="rotate(-90 113.4 92.1)">1</text>
<text x="126.4" y="103.6" transform="rotate(-90 126.4 103.6)">3</text>
<text x="194.3" y="103.6" transform="rotate(-90 194.3 103.6)">3</text>
<text x="123.8" y="111.2" transform="rotate(-90 123.8 111.2)">1</text>
<text x="128.9" y="111.2" transform="rotate(-90 128.9 111.2)">2</text>
<text x="191.8" y="111.2" transform="rotate(-90 191.8 111.2)">1</text>
<text x="196.8" y="111.2" transform="rotate(-90 196.8 111.2)">2</text>
<text x="109.1" y="197.9">2</text>
<text x="113.4" y="202.6" transform="rotate(-90 113.4 202.6)">1</text>
<text x="125.1" y="214.1" transform="rotate(-90 125.1 214.1)">3</text>
<text x="194.9" y="214.1" transform="rotate(-90 194.9 214.1)">3</text>
<text x="122.6" y="221.7" transform="rotate(-90 122.6 221.7)">1</text>
<text x="127.6" y="221.7" transform="rotate(-90 127.6 221.7)">2</text>
<text x="192.4" y="221.7" transform="rotate(-90 192.4 221.7)">1</text>
<text x="197.5" y="221.7" transform="rotate(-90 197.5 221.7)">2</text>
</g>
<g font-size="1.5" fill="#006464">
<text x="130.7" y="45.8">J5</text>
<text x="316.1" y="45.8">J6</text>
<text x="125.9" y="51.6">BANANA_CONN</text>
<text x="311.4" y="52.2">BANANA_CONN</text>
<text x="126.2" y="130.3">J3</text>
<text x="316.7" y="130.3">J8</text>
<text x="121.5" y="136">BANANA_CONN</text>
<text x="312" y="136.7">BANANA_CONN</text>
<text x="130" y="156.3">J4</text>
<text x="316.1" y="156.3">J7</text>
<text x="125.3" y="162.1">BANANA_CONN</text>
<text x="311.4" y="162.7">BANANA_CONN</text>
</g>
<g font-size=".9" fill="#840084">
<text x="366.1" y="159.3">RF</text>
<text x="368.1" y="159.3">50</text>
<text x="370.2" y="159.3">Ohm</text>
<text x="373.1" y="159.3">terminator</text>
<text x="355.4" y="167.6">B013BK,</text>
<text x="360.2" y="167.6">Housing</text>
<text x="364.8" y="167.6">for</text>
<text x="367" y="167.6">electronic</text>
<text x="372.5" y="167.6">equipment</text>
<text x="378.2" y="167.6">114x64x30mm,</text>
<text x="386.3" y="167.6">metal,</text>
<text x="390.1" y="167.6">black</text>
</g>
<text font-size=".4" fill="#0f0f0f" x="361.6" y="196.8">GND</text>
</svg>
